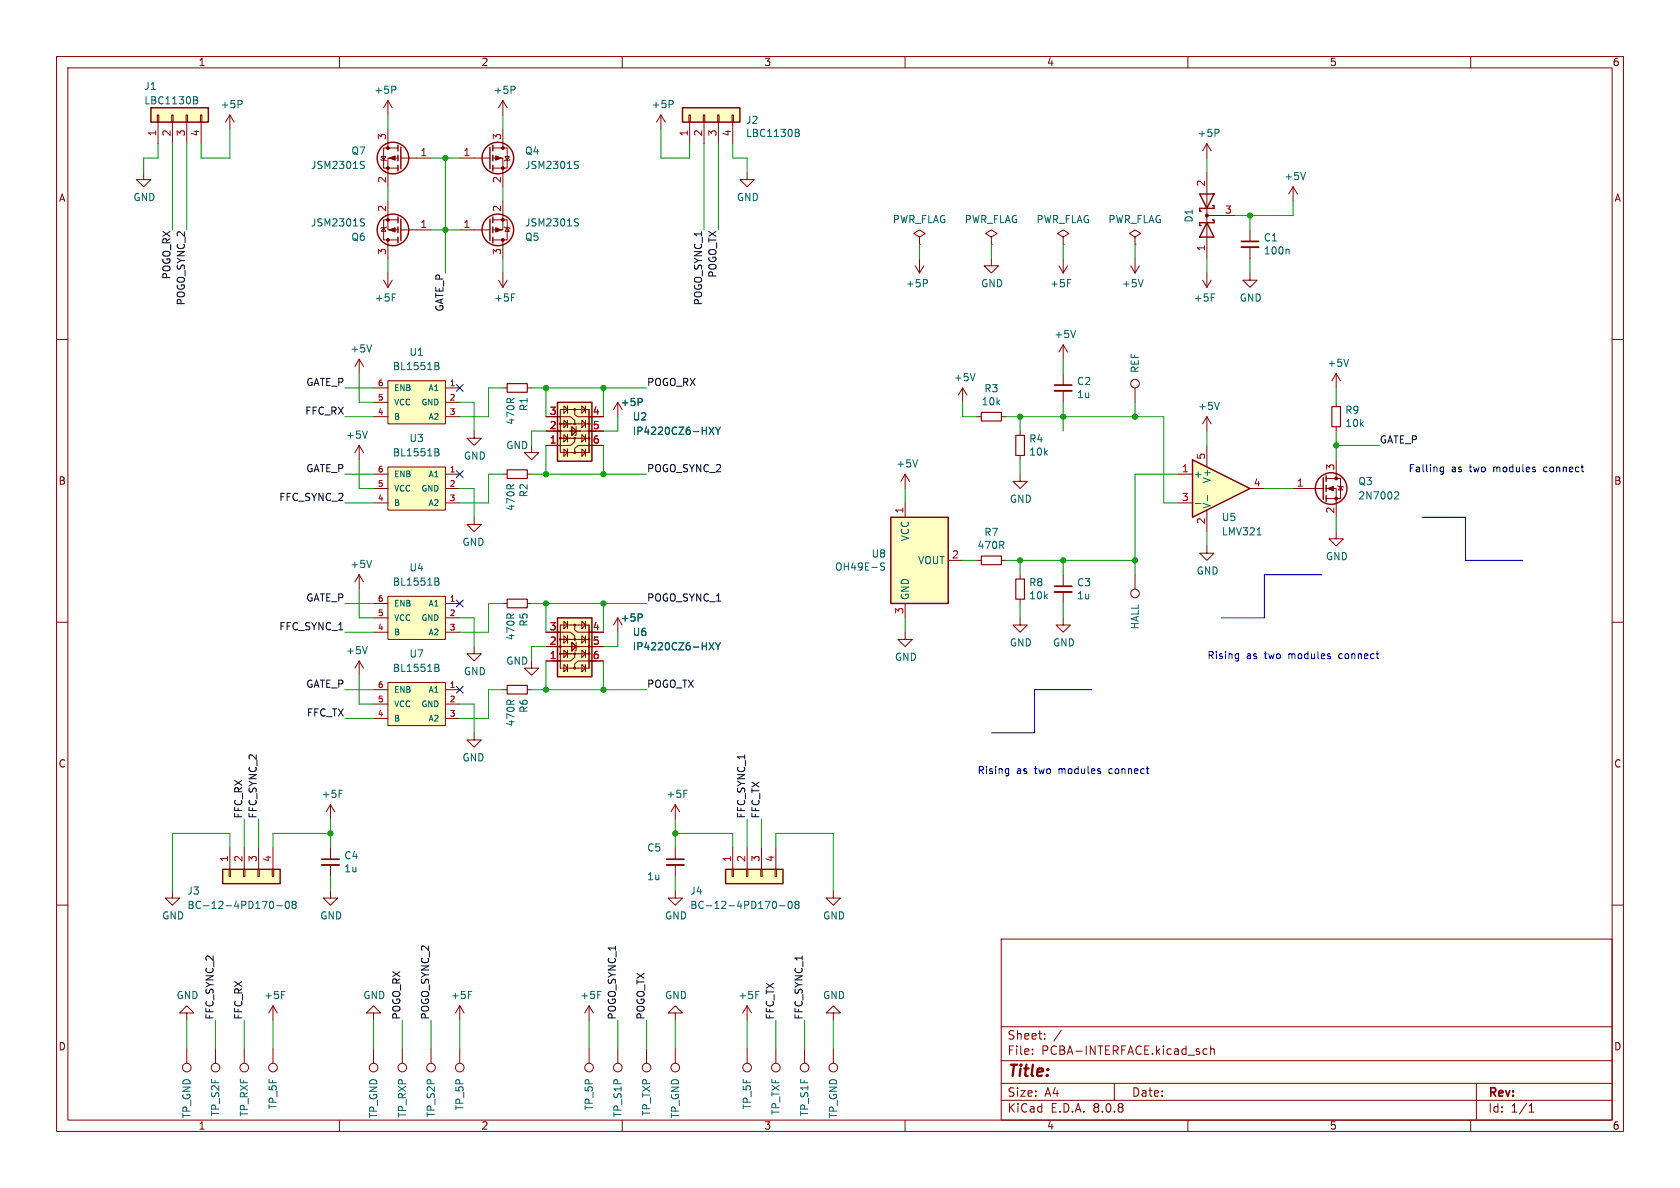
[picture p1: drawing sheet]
<svg xmlns="http://www.w3.org/2000/svg" width="297mm" height="210mm" viewBox="0 0 297 210" stroke-linecap="round" stroke-linejoin="round" font-family="sans-serif">
<g fill="none" stroke="#840000" stroke-width=".18">
<path d="M10 10h277v190h-277zM12 12h273v186h-273zM60 10v2M110 10v2M160 10v2M210 10v2M260 10v2M132.1 30.5v1.3h1.2l-1.2 1.2-1.3-1.2h1.3M213.4 25.4l-.8 1.3M213.4 25.4v2.5M213.4 25.4l.7 1.3M228.6 33l-.8 1.3"/>
<path d="M228.6 33v2.6M228.6 33l.8 1.3M161.8 47l.8 1.3M162.6 41.9l1-.6-1-.7-1.1 .7 1.1 .6v1.3M162.6 43.2h.1M162.6 45.7v2.6M163.3 47l-.7 1.3M175.3 45.7v1.3h1.2l-1.2 1.3-1.3-1.3h1.3M175.3 41.9l1-.6-1-.7-1.1 .7 1.1 .6v1.3M175.3 43.2h.1M188 41.9l1-.6-1-.7-1.1 .7 1.1 .6v1.3M188 43.2h.1"/>
<path d="M200.7 41.9l1-.6-1-.7-1.1 .7 1.1 .6v1.3M200.7 43.2h.1M212.6 49.5l.8 1.3M213.4 48.3v2.5M214.1 49.5l-.7 1.3M221 48.3v1.2h1.2l-1.2 1.3-1.3-1.3h1.3M221 40.6v2.1M221 43.7v2M10 60h2M170.2 68.6l-.8 1.3M170.2 68.6v2.5M170.2 68.6l.7 1.3"/>
<path d="M172.7 73.7h.8M177 73.7h.8M285 60h2M10 110h2M285 110h2M58.4 157.5v1.3h1.3l-1.3 1.2-1.3-1.2h1.3M10 160h2M33 179.1h-1.3l1.3-1.3 1.3 1.3h-1.3v1.2M177 166h108v32h-108zM285 160h2M60 198v2M66 185.4v2.6"/>
<path d="M71.1 185.4v2.6M76.2 185.4v2.6M81.3 185.4v2.6M110 198v2M160 198v2M177 194.5h108M177 191.5h108M177 187.5h108M177 181.5h108M182.5 186.3v.1M182.5 185.5v.1M184.7 183.6v.1"/>
<path d="M184.7 182.8v.1M187.6 182.1l-1.3 2M197 191.5v3M210 198v2M212.7 186.3l.3 .1 .4-.1M213.4 185.5l-.4-.1-.3 .1M214 185.5l.2-.1 .4 .1 .1 .9M214 184.9v1.5M260 198v2M261 191.5v6.5M270.3 196.6h.9M270.3 195.5l.4-.4v1.5"/>
<circle cx="66" cy="188.7" r=".76"/>
<circle cx="71.1" cy="188.7" r=".76"/>
<circle cx="76.2" cy="188.7" r=".76"/>
<circle cx="81.3" cy="188.7" r=".76"/>
</g>
<path d="M215.3 22.9l.2 .2v.3l-.2 .1M230.8 30.5l-.4 1.2M163.7 49.4l.3 .3-.1 .3-.2 .1M214.1 52h.6M227.7 44.1l.2 .1v.7M172.4 66l-.4 1.3" fill="none" stroke="#006464" stroke-width=".18"/>
<path d="M173.5 72.9h3.5v1.5h-3.5z" fill="none" stroke="#840000" stroke-width=".2"/>
<path d="M219.5 43.7h3" fill="none" stroke="#840000" stroke-width=".33"/>
<path d="M219.5 42.7h3" fill="none" stroke="#840000" stroke-width=".3"/>
<path d="M98.6 71.1h6v10.4h-6z" fill="#ffffc2"/>
<path d="M98.6 71.1h6v10.4h-6z" fill="none" stroke="#840000" stroke-width=".25"/>
<g fill="none" stroke="#840000" stroke-width=".18">
<path d="M96.5 76.2h10.2M96.5 78.7h2.6M96.5 73.7h2.6M97.8 73.7h3l.8 .6v.8M99.1 72.4h5v7.6h-5zM99.1 77.5h5M99.1 74.9h5M99.7 79.4l.6 .6-.6 .6zM99.7 76.8l.6 .7-.6 .6zM99.7 74.3l.6 .6-.6 .7zM99.7 71.8l.6 .6-.6 .6zM100.3 71.8v1.2"/>
<path d="M100.3 74.3v1.3M100.3 76.8v1.3M100.3 79.4v1.2M101.1 75.4l.8 .8-.8 .8zM101.6 77.5v.6l-.8 .6h-3M101.6 72.4v.9l.5 .4h3.3M101.9 75.4v1.6h-.3M102.9 79.4l.6 .6-.6 .6zM102.9 76.8l.6 .7-.6 .6zM102.9 74.3l.6 .6-.6 .7zM102.9 71.8l.6 .6-.6 .6zM103.5 71.8v1.2"/>
<path d="M103.5 74.3v1.3M103.5 76.8v1.3M103.5 79.4v1.2M104.1 78.7h2.6M104.1 73.7h2.6M105.4 78.7h-3.2l-.6 .5v.9M108.5 72.4l.7-1.3v2.6"/>
<circle cx="99.1" cy="77.5" r=".13"/>
<circle cx="99.1" cy="76.2" r=".13"/>
<circle cx="99.1" cy="74.9" r=".13"/>
<circle cx="101.6" cy="77.5" r=".13"/>
<circle cx="101.6" cy="72.4" r=".13"/>
<circle cx="101.6" cy="74.9" r=".13"/>
<circle cx="104.1" cy="77.5" r=".13"/>
<circle cx="104.1" cy="74.9" r=".13"/>
<circle cx="104.1" cy="76.2" r=".13"/>
<circle cx="101.6" cy="80" r=".13"/>
</g>
<path d="M113.3 70.4l.2 .3v.3l-.2 .1M125.4 75.5l.8 1.3M126.2 75.5l-.8 1.3M126.5 75.5l.4 .7M126.9 76.2v.6M127.4 75.5l-.5 .7" fill="none" stroke="#006464" stroke-width=".18"/>
<path d="M39.4 153.7h10.1v2.5h-10.1z" fill="#ffffc2"/>
<path d="M108.5 110.5l.7-1.3v2.6M40.5 153.7h.3v1.2h-.3zM40.6 149.9v3.8M43.1 153.7h.2v1.2h-.2zM43.2 149.9v3.8M45.6 153.7h.2v1.2h-.2zM45.7 149.9v3.8M48.1 153.7h.3v1.2h-.3zM48.3 149.9v3.8" fill="none" stroke="#840000" stroke-width=".18"/>
<path d="M39.4 153.7h10.1v2.5h-10.1z" fill="none" stroke="#840000" stroke-width=".25"/>
<path d="M113.3 108.5l.2 .3v.3l-.2 .1M48.1 159.3a.79 .79 0 0 1 0 1.3M50.5 159.5l.2-.2a.68 .68 0 0 1 .5 .7 .68 .68 0 0 1-.5 .6l-.2-.1-.1-.4zM51.9 159.9l-.3-.3 .3-.3h.2l.3 .3-.3 .3M51.9 159.9l-.3 .2 .1 .4 .2 .1 .3-.1 .2-.1v-.3l-.3-.2M51.9 159.9h.2M48.9 160.1h1" fill="none" stroke="#006464" stroke-width=".18"/>
<path d="M98.6 109.2h6v10.4h-6z" fill="#ffffc2"/>
<g fill="none" stroke="#840000" stroke-width=".25">
<path d="M86.6 38.7v3.8M87.1 38.4v1M212.1 34.3h2.5l-1.2 2.5zM213.4 39.4l1.2 2.5h-2.5zM214.4 38.9h.2v.5h-2.5v.5h.2M214.4 36.3h.2v.5h-2.5v.5h.2M87.1 40.1v1M87.1 41.9v1M98.6 109.2h6v10.4h-6z"/>
<circle cx="88" cy="40.6" r="2.79"/>
</g>
<g fill="none" stroke="#840000" stroke-width=".18">
<path d="M40.6 20.3l-.7 1.3M40.6 20.3v2.6M40.6 20.3l.8 1.3M87.1 38.9h2.6v3.5h-2.6M88.9 35.6v5h-1.8M213.4 30.5v15.2M213.4 38.1h5M81.3 40.6h5.3M88.9 42.4v3.3M89.2 40.1l.1 .2h.7l.2 .1M89.7 40.3l.3 .6h-.7zM187.2 47l.8 1.3"/>
<path d="M188 45.7v2.6M188.7 47l-.7 1.3M188 61v2.5M188 66v2.1M188 69.1v2M188 61l-.8 1.2M188 61l.7 1.2M200.7 68.6v2.5M213.4 73.7l-.8 1.2M213.4 73.7v2.5M213.4 73.7l.7 1.2M236.2 66l-.7 1.3"/>
<path d="M236.2 66v2.6M236.2 66l.8 1.3M96.5 114.3h10.2M96.5 116.8h2.6M96.5 111.8h2.6M97.8 111.8h3l.8 .6v.8M99.1 110.5h5v7.6h-5zM99.1 115.6h5M99.1 113h5M99.7 117.5l.6 .6-.6 .6zM99.7 114.9l.6 .7-.6 .6zM99.7 112.4l.6 .6-.6 .7z"/>
<path d="M99.7 109.9l.6 .6-.6 .6zM100.3 109.9v1.2M100.3 112.4v1.3M100.3 114.9v1.3M100.3 117.5v1.2M101.1 113.5l.8 .8-.8 .8zM101.6 115.6v.6l-.8 .6h-3M101.6 110.5v.9l.5 .4h3.3M101.9 113.5v1.6h-.3M102.9 117.5l.6 .6-.6 .6zM102.9 114.9l.6 .7-.6 .6zM102.9 112.4l.6 .6-.6 .7z"/>
<path d="M102.9 109.9l.6 .6-.6 .6zM103.5 109.9v1.2M103.5 112.4v1.3M103.5 114.9v1.3M103.5 117.5v1.2M104.1 116.8h2.6M104.1 111.8h2.6M105.4 116.8h-3.2l-.6 .5v.9M30.5 157.5v1.3h1.2l-1.2 1.2-1.3-1.2h1.3M58.4 149.9v2M58.4 152.9v2M81.3 177.8l-.8 1.3"/>
<path d="M81.3 177.8v2.5M81.3 177.8l.7 1.3"/>
<circle cx="200.7" cy="67.8" r=".76"/>
<circle cx="99.1" cy="114.3" r=".13"/>
<circle cx="99.1" cy="115.6" r=".13"/>
<circle cx="99.1" cy="113" r=".13"/>
<circle cx="101.6" cy="115.6" r=".13"/>
<circle cx="101.6" cy="118.1" r=".13"/>
<circle cx="101.6" cy="110.5" r=".13"/>
<circle cx="101.6" cy="113" r=".13"/>
<circle cx="104.1" cy="115.6" r=".13"/>
<circle cx="104.1" cy="114.3" r=".13"/>
<circle cx="104.1" cy="113" r=".13"/>
</g>
<g fill="none" stroke="#006464" stroke-width=".18">
<path d="M42.6 17.8l.2 .2-.1 .3-.1 .1M101.8 39.3l.3 .1 .2 .3-.3 .2h-.3M101.8 38.7h.5M188.7 49.4h.6M190.2 58.4l-.5 1.3M215.6 71.1l-.5 1.3M238.4 63.5l-.4 1.3M125.4 113.6l.8 1.3M126.2 113.6l-.8 1.3M126.5 113.6l.4 .7M126.9 114.3v.6M127.4 113.6l-.5 .7"/>
<path d="M82.8 175.3h.6"/>
</g>
<path d="M186.4 69.1h3.1M56.9 152.9h3" fill="none" stroke="#840000" stroke-width=".33"/>
<path d="M186.4 68.1h3.1M56.9 151.9h3" fill="none" stroke="#840000" stroke-width=".3"/>
<g fill="#840000" stroke="#840000" stroke-width=".18">
<path d="M87.6 40.3l1 .3-1 .4z"/>
<circle cx="213.4" cy="38.1" r=".25"/>
<circle cx="88.9" cy="38.9" r=".25"/>
<circle cx="88.9" cy="42.4" r=".25"/>
</g>
<path d="M26.7 19.1h10.1v2.5h-10.1z" fill="#ffffc2"/>
<path d="M27.8 20.3h.3v1.3h-.3zM27.9 21.6v3.8M30.4 20.3h.2v1.3h-.2zM30.5 21.6v3.8M32.9 20.3h.2v1.3h-.2zM33 21.6v3.8M35.4 20.3h.3v1.3h-.3zM35.6 21.6v3.8M58.4 142.2l-.7 1.3M58.4 142.2v2.6M58.4 142.2l.8 1.3" fill="none" stroke="#840000" stroke-width=".18"/>
<path d="M26.7 19.1h10.1v2.5h-10.1z" fill="none" stroke="#840000" stroke-width=".25"/>
<path d="M34.2 17.1l.6 .1 .1 .3-.3 .2M34.2 17.7h.4M34.6 17.7l.3 .2v.3l-.7 .2M59.9 139.7h.7" fill="none" stroke="#006464" stroke-width=".18"/>
<path d="M68.6 105.4h10.1v7.6h-10.1z" fill="#ffffc2"/>
<g fill="none" stroke="#840000" stroke-width=".18">
<path d="M68.6 17.8v2.5M68.6 17.8l.7 1.3M68.6 17.8l-.8 1.3M88.9 17.8v2.5M88.9 17.8l-.8 1.3M88.9 17.8l.8 1.3M25.4 30.5v1.3h1.3l-1.3 1.2-1.3-1.2h1.3M67.3 28.2l.1 .1h.8l.1 .1M67.4 27.7h.8l-.4 .6zM68.6 35.6v5h1.8M68.6 22.9v3.3M70.4 38.9h-2.6v3.5h2.6"/>
<path d="M70.4 27.9h-1.8v5.1M70.4 26.2h-2.6v3.5h2.6M70.9 27.9h5.3M81.3 27.9h5.3M87.1 27.9h1.8v5.1M87.1 26.2h2.6v3.5h-2.6M88.9 22.9v3.3M89.3 27.7h.7l-.3 .6zM90.2 28.2l-.2 .1h-.7l-.1 .1M116.8 20.3l-.7 1.3M116.8 20.3v2.6M116.8 20.3l.8 1.3"/>
<path d="M67.8 40.3l.4 .6h-.8zM68.3 40.1l-.1 .2h-.8l-.1 .1M68.6 42.4v3.3M70.9 40.6h5.3M199.9 47l.8 1.3M200.7 45.7v2.6M201.4 47l-.7 1.3M88.9 68.6h.8M93.2 68.6h.8M94 78.7v1.3h1.2l-1.2 1.3-1.3-1.3h1.3M83.8 91.4v1.3h-1.3l1.3 1.3 1.3-1.3h-1.3M88.9 83.8h.8"/>
<path d="M93.2 83.8h.8M63.5 101.6l-.8 1.3M63.5 101.6v2.5M63.5 116.8v2.6M63.5 101.6l.8 1.3M63.5 116.8l.8 1.3M63.5 116.8l-.8 1.3M66 106.7h2.6M66 109.2h2.6M66 111.8h2.6M68.6 105.4h10.1v7.6h-10.1zM78.7 106.7h2.6"/>
<path d="M78.7 109.2h2.6M78.7 111.8h2.6M83.8 114.3v1.3h1.3l-1.3 1.2-1.3-1.2h1.3M88.9 106.7h.8M93.2 106.7h.8M94 116.8v1.3h1.2l-1.2 1.3-1.3-1.3h1.3M83.8 129.5v1.3h-1.3l1.3 1.3 1.3-1.3h-1.3M88.9 121.9h.8M93.2 121.9h.8M119.4 142.2l-.8 1.3M119.4 142.2v2.6M119.4 142.2l.7 1.3"/>
</g>
<g fill="none" stroke="#006464" stroke-width=".18">
<path d="M69.7 15.2l.3 .3-.1 .3-.2 .1M90.8 15.2l.3 .3-.1 .3-.2 .1M118.8 17.8l.2 .2-.1 .3-.1 .1M63.9 39.3l.4 .1 .1 .3-.2 .2h-.3M63.9 29.1l.4 .1 .1 .3-.2 .3h-.3M63.9 38.7h.5M63.9 28.5l.5 .1M101.8 29.1l.3 .1 .2 .3-.3 .3h-.3M101.8 28.5l.5 .1M202.1 49.4l-.4 1.3M65.7 99.1l-.4 1.2M64.9 114.3l-.4 1.3"/>
<path d="M76.9 102.2l.6 .1 .1 .2-.3 .3M76.9 102.8h.4M77.3 102.8l.3 .2v.3l-.7 .1M120.9 139.7h.6"/>
</g>
<g fill="none" stroke="#840000" stroke-width=".25">
<path d="M70.4 25.7v1M70.4 27.4v1M70.4 29.2v1M70.4 38.4v1M70.9 26v3.8M70.9 38.7v3.8M86.6 26v3.8M87.1 25.7v1M87.1 27.4v1M87.1 29.2v1M70.4 40.1v1M70.4 41.9v1"/>
<circle cx="69.5" cy="27.9" r="2.79"/>
<circle cx="88" cy="27.9" r="2.79"/>
<circle cx="69.5" cy="40.6" r="2.79"/>
</g>
<g fill="#840000" stroke="#840000" stroke-width=".18">
<path d="M68.8 40.6l1-.3v.7z"/>
<path d="M68.8 27.9l1-.3v.7z"/>
<path d="M87.6 27.6l1 .3-1 .4z"/>
<circle cx="68.6" cy="38.9" r=".25"/>
<circle cx="68.6" cy="42.4" r=".25"/>
<circle cx="68.6" cy="29.7" r=".25"/>
<circle cx="68.6" cy="26.2" r=".25"/>
<circle cx="88.9" cy="29.7" r=".25"/>
<circle cx="88.9" cy="26.2" r=".25"/>
</g>
<path d="M89.7 67.8h3.5v1.5h-3.5zM89.7 83.1h3.5v1.5h-3.5zM89.7 105.9h3.5v1.5h-3.5zM89.7 121.2h3.5v1.5h-3.5z" fill="none" stroke="#840000" stroke-width=".2"/>
<path d="M68.6 82.6h10.1v7.6h-10.1z" fill="#ffffc2"/>
<path d="M63.5 78.7l.8 1.3M63.5 78.7v2.6M63.5 78.7l-.8 1.3M66 83.8h2.6M66 86.4h2.6M66 88.9h2.6M68.6 82.6h10.1v7.6h-10.1zM78.7 83.8h2.6M78.7 86.4h2.6M78.7 88.9h2.6M119.4 157.5v1.3h1.2l-1.2 1.2-1.3-1.2h1.3" fill="none" stroke="#840000" stroke-width=".18"/>
<path d="M64.9 76.2l-.4 1.3M76.9 79.3l.6 .1 .1 .3-.3 .2M76.9 79.9h.4M77.3 79.9l.3 .3v.3l-.7 .1" fill="none" stroke="#006464" stroke-width=".18"/>
<path d="M120.6 19.1h10.2v2.5h-10.2z" fill="#ffffc2"/>
<path d="M121.8 20.3h.2v1.3h-.2zM121.9 21.6v3.8M124.3 20.3h.3v1.3h-.3zM124.5 21.6v3.8M126.9 20.3h.2v1.3h-.2zM127 21.6v3.8M129.4 20.3h.3v1.3h-.3zM129.5 21.6v3.8M63.5 63.5l-.8 1.3M63.5 63.5v2.5M63.5 63.5l.8 1.3M83.8 76.2v1.3h1.3l-1.3 1.2-1.3-1.2h1.3" fill="none" stroke="#840000" stroke-width=".18"/>
<path d="M120.6 19.1h10.2v2.5h-10.2z" fill="none" stroke="#840000" stroke-width=".25"/>
<path d="M140.6 22.9l.6 .1 .1 .2-.3 .3M140.6 23.5h.4M141 23.5l.3 .2v.3l-.7 .1M65.7 61l-.4 1.2" fill="none" stroke="#006464" stroke-width=".18"/>
<path d="M68.6 67.3h10.1v7.6h-10.1z" fill="#ffffc2"/>
<g fill="none" stroke="#840000" stroke-width=".18">
<path d="M67.8 49.5l.8 1.3M68.6 48.3v2.5M69.3 49.5l-.7 1.3M88.1 49.5l.8 1.3M88.9 48.3v2.5M89.7 49.5l-.8 1.3M66 68.6h2.6M66 71.1h2.6M66 73.7h2.6M68.6 67.3h10.1v7.6h-10.1zM78.7 68.6h2.6M78.7 71.1h2.6"/>
<path d="M78.7 73.7h2.6"/>
</g>
<path d="M69.3 52h.7M90.4 52h.6M76.9 64.1l.6 .1 .1 .2-.3 .3M76.9 64.7h.4M77.3 64.7l.3 .2v.3l-.7 .1" fill="none" stroke="#006464" stroke-width=".18"/>
<path d="M68.6 120.7h10.1v7.6h-10.1z" fill="#ffffc2"/>
<g fill="none" stroke="#840000" stroke-width=".18">
<path d="M236.2 71.1v.8M236.2 75.4v.8M228.6 86.4h5.3M234.4 86.4h1.8v5M234.4 84.6h2.6v3.5h-2.6M236.2 81.3v3.3M236.5 85.9l.1 .1h.8l.1 .1M237 86l.4 .6h-.8zM66 121.9h2.6M66 124.5h2.6M66 127h2.6M68.6 120.7h10.1v7.6h-10.1z"/>
<path d="M78.7 121.9h2.6M78.7 124.5h2.6M78.7 127h2.6M104.1 185.4v2.6"/>
<circle cx="104.1" cy="188.7" r=".76"/>
</g>
<path d="M246.7 86.9l.5 .1 .1 .3-.8 .9h.8M76.9 117.4l.6 .1 .1 .3-.3 .2M76.9 118h.4M77.3 118l.3 .3v.3l-.7 .1" fill="none" stroke="#006464" stroke-width=".18"/>
<path d="M235.5 71.9h1.5v3.5h-1.5z" fill="none" stroke="#840000" stroke-width=".2"/>
<g fill="none" stroke="#840000" stroke-width=".25">
<path d="M233.9 84.5v3.8M234.4 84.1v1M234.4 85.9v1M234.4 87.6v1"/>
<circle cx="235.3" cy="86.4" r="2.79"/>
</g>
<g fill="#840000" stroke="#840000" stroke-width=".18">
<path d="M234.7 86.4l1-.4v.7z"/>
<circle cx="236.2" cy="88.1" r=".25"/>
<circle cx="236.2" cy="84.6" r=".25"/>
</g>
<path d="M128.3 153.7h10.1v2.5h-10.1z" fill="#ffffc2"/>
<g fill="none" stroke="#840000" stroke-width=".18">
<path d="M160 83.8l-.7 1.3M160 83.8v2.6M160 83.8l.8 1.3M236.2 94v1.3h1.3l-1.3 1.2-1.3-1.2h1.3M160 111.8v1.2h1.3l-1.3 1.3-1.3-1.3h1.3M180.3 101.6v.8M180.3 105.9v.8M188 109.2v1.3h1.2l-1.2 1.3-1.3-1.3h1.3M188 101.6v2M188 104.6v2.1M200.7 101.6v2.5M129.4 153.7h.3v1.2h-.3z"/>
<path d="M129.5 149.9v3.8M132 153.7h.2v1.2h-.2zM132.1 149.9v3.8M134.5 153.7h.2v1.2h-.2zM134.6 149.9v3.8M137 153.7h.3v1.2h-.3zM137.2 149.9v3.8M109.2 185.4v2.6M114.3 185.4v2.6M132.1 185.4v2.6"/>
<circle cx="200.7" cy="104.9" r=".76"/>
<circle cx="109.2" cy="188.7" r=".76"/>
<circle cx="114.3" cy="188.7" r=".76"/>
<circle cx="132.1" cy="188.7" r=".76"/>
</g>
<path d="M128.3 153.7h10.1v2.5h-10.1z" fill="none" stroke="#840000" stroke-width=".25"/>
<path d="M162.2 81.3l-.4 1.2M137 159.3a.79 .79 0 0 1 0 1.3M139.5 159.4l.1-.1a.68 .68 0 0 1 .5 .7 .68 .68 0 0 1-.5 .6 .84 .84 0 0 1-.1-1.2zM140.8 159.9l-.3-.3 .3-.3h.2l.3 .3-.3 .3M140.8 159.9l-.3 .2 .1 .4 .2 .1 .3-.1 .2-.1v-.3l-.3-.2M140.8 159.9h.2M137.8 160.1h1" fill="none" stroke="#006464" stroke-width=".18"/>
<path d="M179.6 102.4h1.5v3.5h-1.5z" fill="none" stroke="#840000" stroke-width=".2"/>
<path d="M186.4 104.6h3.1" fill="none" stroke="#840000" stroke-width=".33"/>
<path d="M186.4 103.6h3.1" fill="none" stroke="#840000" stroke-width=".3"/>
<path d="M210.8 81.3l10.2 5.1-10.2 5z" fill="#ffffc2"/>
<path d="M210.8 81.3l10.2 5.1-10.2 5z" fill="none" stroke="#840000" stroke-width=".25"/>
<g fill="none" stroke="#840000" stroke-width=".18">
<path d="M213.4 78.7v3.9M180.3 83.8v1.3h1.3l-1.3 1.3-1.2-1.3h1.2M208.3 83.8h2.5M208.3 88.9h2.5M213.4 96.5v1.3h1.2l-1.2 1.3-1.3-1.3h1.3M213.4 90.2v3.8M221 86.4h2.5M180.3 109.2v1.3h1.3l-1.3 1.3-1.2-1.3h1.2M119.4 149.9v2M119.4 152.9v2M147.3 157.5v1.3h1.3l-1.3 1.2-1.3-1.2h1.3M147.3 179.1h-1.3l1.3-1.3 1.3 1.3h-1.3v1.2"/>
<path d="M119.4 185.4v2.6M142.2 185.4v2.6"/>
<circle cx="119.4" cy="188.7" r=".76"/>
<circle cx="142.2" cy="188.7" r=".76"/>
</g>
<path d="M211.3 89h1M213.5 87.6v1M222.2 94.6h.8" fill="none" stroke="#006464" stroke-width=".18"/>
<path d="M117.9 152.9h3" fill="none" stroke="#840000" stroke-width=".33"/>
<path d="M117.9 151.9h3" fill="none" stroke="#840000" stroke-width=".3"/>
<path d="M157.5 91.4h10.1v15.3h-10.1z" fill="#ffffc2"/>
<path d="M157.5 91.4h10.1v15.3h-10.1z" fill="none" stroke="#840000" stroke-width=".25"/>
<g fill="none" stroke="#840000" stroke-width=".18">
<path d="M96.5 78.7h2.6M96.5 76.2h2.6M96.5 73.7h2.6M104.1 78.7h2.6M104.1 76.2h2.6M104.1 73.7h2.6M180.3 76.2v.8M160 88.9v2.5M167.6 99.1h2.6M172.7 99.1h.8M177 99.1h.8M180.3 80.5v.8"/>
<path d="M96.5 116.8h2.6M96.5 114.3h2.6M96.5 111.8h2.6M104.1 116.8h2.6M104.1 114.3h2.6M104.1 111.8h2.6M160 106.7v2.5M48.3 177.8l-.8 1.3M48.3 177.8v2.5M48.3 177.8l.7 1.3M66 179.1h-1.2l1.2-1.3 1.3 1.3h-1.3v1.2M104.1 177.8l-.7 1.3"/>
<path d="M104.1 177.8v2.5M104.1 177.8l.8 1.3M119.4 179.1h-1.3l1.3-1.3 1.2 1.3h-1.2v1.2M132.1 177.8l-.8 1.3M132.1 177.8v2.5M132.1 177.8l.7 1.3M33 185.4v2.6M38.1 185.4v2.6M43.2 185.4v2.6M48.3 185.4v2.6M137.2 185.4v2.6M147.3 185.4v2.6"/>
<circle cx="33" cy="188.7" r=".76"/>
<circle cx="38.1" cy="188.7" r=".76"/>
<circle cx="43.2" cy="188.7" r=".76"/>
<circle cx="48.3" cy="188.7" r=".76"/>
<circle cx="137.2" cy="188.7" r=".76"/>
<circle cx="147.3" cy="188.7" r=".76"/>
</g>
<g fill="none" stroke="#006464" stroke-width=".18">
<path d="M113.3 70.4l.2 .3v.3l-.2 .1M125.4 75.5l.8 1.3M126.2 75.5l-.8 1.3M126.5 75.5l.4 .7M126.9 76.2v.6M127.4 75.5l-.5 .7M156.4 99.6l-.5-.1-.2 .1v.4l.6 .2 .1 .3-.3 .3-.4-.1M113.3 108.5l.2 .3v.3l-.2 .1M125.4 113.6l.8 1.3M126.2 113.6l-.8 1.3M126.5 113.6l.4 .7M126.9 114.3v.6"/>
<path d="M127.4 113.6l-.5 .7M49.8 175.3h.6M105.7 175.3h.6M133.6 175.3h.6"/>
</g>
<path d="M179.6 77h1.5v3.5h-1.5zM173.5 98.3h3.5v1.5h-3.5z" fill="none" stroke="#840000" stroke-width=".2"/>
<path d="M251.5 91.4h7.6v7.7h10.1M254.6 83.3l.2 .1 .4-.1M255.2 82.6v1l-.3 .2h-.3M255.2 82.6h-.4l-.2 .1M218.6 115.6h.4M219 115.6v1l-.3 .2M219 116.4h-.4M233.7 101.6h-10.2v7.6h-7.6M178 135.9l.3 .1M178.3 135.9v1l-.2 .3M178.3 136.7h-.3M193 121.9h-10.1v7.6h-7.6" fill="none" stroke="#0000c2" stroke-width=".18"/>
<g fill="none" stroke="#009600" stroke-width=".18">
<path d="M27.9 25.4v2.5h-2.5v2.6M30.5 25.4v15.2M33 25.4v15.2M40.6 22.9v5h-5v-2.5M68.6 20.3v2.6M68.6 33v2.6M76.2 27.9h5.1M78.7 27.9v20.4M88.9 20.3v2.6M88.9 33v2.6M116.8 22.9v5h5.1v-2.5M124.5 25.4v15.2"/>
<path d="M127 25.4v15.2M129.5 25.4v2.5h2.6v2.6M213.4 27.9v2.6M221 38.1v2.5M228.6 35.6v2.5h-10.2M68.6 45.7v2.6M76.2 40.6h5.1M88.9 45.7v2.6M162.6 43.2v2.5M175.3 43.2v2.5M188 43.2v2.5M200.7 43.2v2.5"/>
<path d="M213.4 45.7v2.6M221 45.7v2.6M61 68.6h5M61 73.7h5M63.5 66v5.1h2.5M81.3 71.1h2.5v5.1M88.9 68.6h-2.5v5.1h-5.1M94 68.6h20.3M96.5 68.6v5.1M96.5 78.7v5.1M96.5 76.2h-2.5v2.5M106.7 68.6v5.1"/>
<path d="M106.7 78.7v5.1M109.2 73.7v2.5h-2.5M170.2 71.1v2.6h2.5M177.8 73.7h27.9v15.2h2.6M180.3 73.7v2.5M188 63.5v2.5M188 71.1v5.1M200.7 71.1v2.6M213.4 76.2v2.5M236.2 68.6v2.5M236.2 76.2v5.1M236.2 78.7h7.6"/>
<path d="M61 83.8h5M61 88.9h5M63.5 81.3v5.1h2.5M81.3 86.4h2.5v5M88.9 83.8h-2.5v5.1h-5.1M94 83.8h20.3M160 86.4v2.5M170.2 99.1h2.5M177.8 99.1h22.9M180.3 81.3v2.5M180.3 99.1v2.5M188 99.1v2.5"/>
<path d="M208.3 83.8h-7.6v17.8M213.4 94v2.5M223.5 86.4h5.1M236.2 91.4v2.6M61 106.7h5M61 111.8h5M63.5 119.4v5.1h2.5M63.5 104.1v5.1h2.5M81.3 109.2h2.5v5.1M88.9 106.7h-2.5v5.1h-5.1M94 106.7h20.3M96.5 114.3h-2.5v2.5"/>
<path d="M96.5 106.7v5.1M96.5 116.8v5.1M106.7 106.7v5.1M106.7 116.8v5.1M109.2 111.8v2.5h-2.5M160 109.2v2.6M180.3 106.7v2.5M188 106.7v2.5M61 127h5M61 121.9h5M81.3 124.5h2.5v5M88.9 121.9h-2.5v5.1h-5.1"/>
<path d="M94 121.9h20.3M40.6 149.9v-2.6h-10.1v10.2M43.2 144.8v5.1M45.7 144.8v5.1M58.4 147.3h-10.1v2.6M58.4 144.8v5.1M58.4 154.9v2.6M119.4 144.8v5.1M119.4 154.9v2.6M119.4 147.3h10.1v2.6M132.1 144.8v5.1M134.6 144.8v5.1"/>
<path d="M137.2 149.9v-2.6h10.1v10.2M33 180.3v5.1M38.1 180.3v5.1M43.2 180.3v5.1M48.3 180.3v5.1M66 180.3v5.1M71.1 180.3v5.1M76.2 180.3v5.1M81.3 180.3v5.1M104.1 180.3v5.1M109.2 180.3v5.1M114.3 180.3v5.1"/>
<path d="M119.4 180.3v5.1M132.1 180.3v5.1M137.2 180.3v5.1M142.2 180.3v5.1M147.3 180.3v5.1"/>
</g>
<path d="M80.7 68l1.2 1.2M81.9 68l-1.2 1.2M80.7 83.2l1.2 1.2M81.9 83.2l-1.2 1.2M80.7 106.1l1.2 1.2M81.9 106.1l-1.2 1.2M80.7 121.3l1.2 1.2M81.9 121.3l-1.2 1.2" fill="none" stroke="#000084" stroke-width=".18"/>
<g fill="#009600" stroke="#009600" stroke-width=".18">
<circle cx="180.3" cy="99.1" r=".46"/>
<circle cx="180.3" cy="73.7" r=".46"/>
<circle cx="188" cy="99.1" r=".46"/>
<circle cx="188" cy="73.7" r=".46"/>
<circle cx="200.7" cy="73.7" r=".46"/>
<circle cx="200.7" cy="99.1" r=".46"/>
<circle cx="96.5" cy="121.9" r=".46"/>
<circle cx="106.7" cy="121.9" r=".46"/>
<circle cx="96.5" cy="68.6" r=".46"/>
<circle cx="96.5" cy="106.7" r=".46"/>
<circle cx="106.7" cy="83.8" r=".46"/>
<circle cx="106.7" cy="68.6" r=".46"/>
<circle cx="106.7" cy="106.7" r=".46"/>
<circle cx="236.2" cy="78.7" r=".46"/>
<circle cx="221" cy="38.1" r=".46"/>
<circle cx="96.5" cy="83.8" r=".46"/>
<circle cx="58.4" cy="147.3" r=".46"/>
<circle cx="119.4" cy="147.3" r=".46"/>
<circle cx="78.7" cy="27.9" r=".46"/>
<circle cx="78.7" cy="40.6" r=".46"/>
</g>
<text font-size="2.8" fill="#840000" x="178" y="190.9">Title:</text>
<g font-size="2.1" fill="#840000">
<text x="178" y="184">Sheet:</text>
<text x="178" y="186.7">File:</text>
<text x="184.1" y="186.7">PCBA-INTERFACE.kicad_sch</text>
<text x="178" y="196.9">KiCad</text>
<text x="178" y="194.1">Size:</text>
<text x="184.7" y="194.1">A4</text>
<text x="185.7" y="196.9">E.D.A.</text>
<text x="193.3" y="196.9">8.0.8</text>
<text x="200" y="194.1">Date:</text>
<text x="263" y="194.3">Rev:</text>
<text x="263" y="196.9">Id:</text>
<text x="267.1" y="196.9">1/1</text>
</g>
<g font-size="1.8" fill="#840000">
<text x="35" y="11.9">1</text>
<text x="85" y="11.9">2</text>
<text x="135" y="11.9">3</text>
<text x="185" y="11.9">4</text>
<text x="235" y="11.9">5</text>
<text x="285" y="11.9">6</text>
<text x="10.3" y="35.9">A</text>
<text x="285.3" y="35.9">A</text>
<text x="10.3" y="85.9">B</text>
<text x="285.3" y="85.9">B</text>
<text x="10.3" y="135.9">C</text>
<text x="285.3" y="135.9">C</text>
<text x="10.3" y="185.9">D</text>
<text x="285.3" y="185.9">D</text>
<text x="35" y="199.9">1</text>
<text x="85" y="199.9">2</text>
<text x="135" y="199.9">3</text>
<text x="185" y="199.9">4</text>
<text x="235" y="199.9">5</text>
<text x="285" y="199.9">6</text>
</g>
<g font-size="1.8" fill="#006464">
<text x="25.4" y="16.1">J1</text>
<text x="66.1" y="16.8">+5P</text>
<text x="87.2" y="16.8">+5P</text>
<text x="25.4" y="18.6">LBC1130B</text>
<text x="38.9" y="19.3">+5P</text>
<text x="115.1" y="19.3">+5P</text>
<text x="131.8" y="22.1">J2</text>
<text x="62" y="27.5">Q7</text>
<text x="92.7" y="27.5">Q4</text>
<text x="131.8" y="24.4">LBC1130B</text>
<text x="211.6" y="24.4">+5P</text>
<text x="23.5" y="35.7">GND</text>
<text x="54.9" y="30.1">JSM2301S</text>
<text x="92.7" y="30.1">JSM2301S</text>
<text x="130.2" y="35.7">GND</text>
<text x="226.9" y="32">+5V</text>
<text x="54.9" y="40.2">JSM2301S</text>
<text x="92.7" y="40.2">JSM2301S</text>
<text x="157.7" y="39.6">PWR_FLAG</text>
<text x="170.4" y="39.6">PWR_FLAG</text>
<text x="183.1" y="39.6">PWR_FLAG</text>
<text x="195.8" y="39.6">PWR_FLAG</text>
<text x="211" y="39.4" transform="rotate(-90 211 39.4)">D1</text>
<text x="62" y="42.8">Q6</text>
<text x="92.7" y="42.8">Q5</text>
<text x="223.3" y="42.9">C1</text>
<text x="223.3" y="45.2">100n</text>
<text x="66.2" y="53.5">+5F</text>
<text x="87.2" y="53.5">+5F</text>
<text x="160.1" y="51">+5P</text>
<text x="173.4" y="51">GND</text>
<text x="185.5" y="51">+5F</text>
<text x="198.2" y="51">+5V</text>
<text x="210.9" y="53.5">+5F</text>
<text x="219.1" y="53.5">GND</text>
<text x="186.3" y="60">+5V</text>
<text x="61.8" y="62.5">+5V</text>
<text x="69.4" y="65.6">BL1551B</text>
<text x="72.3" y="63.1">U1</text>
<text x="234.6" y="65">+5V</text>
<text x="109.6" y="72">+5P</text>
<text x="168.5" y="67.6">+5V</text>
<text x="173.4" y="71.9">10k</text>
<text x="173.9" y="69.5">R3</text>
<text x="190.3" y="68.3">C2</text>
<text x="190.3" y="70.6">1u</text>
<text x="201.5" y="66" transform="rotate(-90 201.5 66)">REF</text>
<text x="61.1" y="77.7">+5V</text>
<text x="91.2" y="75.2" transform="rotate(-90 91.2 75.2)">470R</text>
<text x="93.5" y="72.8" transform="rotate(-90 93.5 72.8)">R1</text>
<text x="111.8" y="74.5">U2</text>
<text x="111.8" y="77.1">IP4220CZ6-HXY</text>
<text x="211.7" y="72.7">+5V</text>
<text x="237.7" y="73.4">R9</text>
<text x="237.7" y="75.7">10k</text>
<text x="69.4" y="80.9">BL1551B</text>
<text x="72.3" y="78.3">U3</text>
<text x="81.9" y="81.5">GND</text>
<text x="89.4" y="79.6">GND</text>
<text x="158.4" y="82.8">+5V</text>
<text x="181.8" y="78.4">R4</text>
<text x="181.8" y="80.7">10k</text>
<text x="93.5" y="88" transform="rotate(-90 93.5 88)">R2</text>
<text x="178.4" y="89.1">GND</text>
<text x="210.9" y="84.7">+</text>
<text x="214.2" y="85.5" transform="rotate(-90 214.2 85.5)">V+</text>
<text x="240" y="86">Q3</text>
<text x="240" y="88.5">2N7002</text>
<text x="91.2" y="90.4" transform="rotate(-90 91.2 90.4)">470R</text>
<text x="160.9" y="95.8" transform="rotate(-90 160.9 95.8)">VCC</text>
<text x="173.9" y="94.9">R7</text>
<text x="214.2" y="90" transform="rotate(-90 214.2 90)">V-</text>
<text x="215.9" y="92.3">U5</text>
<text x="215.9" y="94.8">LMV321</text>
<text x="61.8" y="100.6">+5V</text>
<text x="72.3" y="101.2">U4</text>
<text x="81.7" y="96.7">GND</text>
<text x="147.5" y="101.1">OH49E-S</text>
<text x="154" y="98.8">U8</text>
<text x="162.2" y="99.9">VOUT</text>
<text x="172.7" y="97.3">470R</text>
<text x="211.5" y="101.8">GND</text>
<text x="234.3" y="99.2">GND</text>
<text x="69.4" y="103.7">BL1551B</text>
<text x="160.9" y="106.2" transform="rotate(-90 160.9 106.2)">GND</text>
<text x="181.8" y="103.8">R8</text>
<text x="181.8" y="106.1">10k</text>
<text x="190.3" y="103.8">C3</text>
<text x="190.3" y="106.1">1u</text>
<text x="91.2" y="113.3" transform="rotate(-90 91.2 113.3)">470R</text>
<text x="93.5" y="110.9" transform="rotate(-90 93.5 110.9)">R5</text>
<text x="109.6" y="110.1">+5P</text>
<text x="111.8" y="112.6">U6</text>
<text x="201.5" y="111.4" transform="rotate(-90 201.5 111.4)">HALL</text>
<text x="61.1" y="115.8">+5V</text>
<text x="69.4" y="119">BL1551B</text>
<text x="72.3" y="116.4">U7</text>
<text x="81.9" y="119.6">GND</text>
<text x="89.4" y="117.7">GND</text>
<text x="111.8" y="115.2">IP4220CZ6-HXY</text>
<text x="158.1" y="117">GND</text>
<text x="178.4" y="114.5">GND</text>
<text x="186.1" y="114.5">GND</text>
<text x="91.2" y="128.5" transform="rotate(-90 91.2 128.5)">470R</text>
<text x="93.5" y="126.1" transform="rotate(-90 93.5 126.1)">R6</text>
<text x="81.7" y="134.8">GND</text>
<text x="56.8" y="141.2">+5F</text>
<text x="117.7" y="141.2">+5F</text>
<text x="60.8" y="152.1">C4</text>
<text x="60.8" y="154.4">1u</text>
<text x="114.3" y="150.7">C5</text>
<text x="114.3" y="155.8">1u</text>
<text x="33" y="158.3">J3</text>
<text x="33" y="160.9">BC-12-4PD170-08</text>
<text x="121.9" y="158.3">J4</text>
<text x="121.9" y="160.9">BC-12-4PD170-08</text>
<text x="28.6" y="162.7">GND</text>
<text x="56.5" y="162.7">GND</text>
<text x="117.5" y="162.7">GND</text>
<text x="145.4" y="162.7">GND</text>
<text x="31.1" y="176.8">GND</text>
<text x="46.6" y="176.8">+5F</text>
<text x="64.1" y="176.8">GND</text>
<text x="79.6" y="176.8">+5F</text>
<text x="102.5" y="176.8">+5F</text>
<text x="117.5" y="176.8">GND</text>
<text x="130.4" y="176.8">+5F</text>
<text x="145.4" y="176.8">GND</text>
<text x="33.9" y="197.8" transform="rotate(-90 33.9 197.8)">TP_GND</text>
<text x="39" y="197.4" transform="rotate(-90 39 197.4)">TP_S2F</text>
<text x="44" y="197.5" transform="rotate(-90 44 197.5)">TP_RXF</text>
<text x="49.1" y="196.2" transform="rotate(-90 49.1 196.2)">TP_5F</text>
<text x="66.9" y="197.8" transform="rotate(-90 66.9 197.8)">TP_GND</text>
<text x="72" y="197.7" transform="rotate(-90 72 197.7)">TP_RXP</text>
<text x="77.1" y="197.6" transform="rotate(-90 77.1 197.6)">TP_S2P</text>
<text x="82.1" y="196.4" transform="rotate(-90 82.1 196.4)">TP_5P</text>
<text x="105" y="196.4" transform="rotate(-90 105 196.4)">TP_5P</text>
<text x="110.1" y="197.6" transform="rotate(-90 110.1 197.6)">TP_S1P</text>
<text x="115.2" y="197.4" transform="rotate(-90 115.2 197.4)">TP_TXP</text>
<text x="120.2" y="197.8" transform="rotate(-90 120.2 197.8)">TP_GND</text>
<text x="132.9" y="196.2" transform="rotate(-90 132.9 196.2)">TP_5F</text>
<text x="138" y="197.2" transform="rotate(-90 138 197.2)">TP_TXF</text>
<text x="143.1" y="197.4" transform="rotate(-90 143.1 197.4)">TP_S1F</text>
<text x="148.2" y="197.8" transform="rotate(-90 148.2 197.8)">TP_GND</text>
</g>
<g font-size="1.8" fill="#a90000">
<text x="27.7" y="24.2" transform="rotate(-90 27.7 24.2)">1</text>
<text x="30.2" y="24.2" transform="rotate(-90 30.2 24.2)">2</text>
<text x="32.8" y="24.2" transform="rotate(-90 32.8 24.2)">3</text>
<text x="35.3" y="24.2" transform="rotate(-90 35.3 24.2)">4</text>
<text x="68.3" y="24.8" transform="rotate(-90 68.3 24.8)">3</text>
<text x="74.2" y="27.7">1</text>
<text x="81.8" y="27.7">1</text>
<text x="88.6" y="24.8" transform="rotate(-90 88.6 24.8)">3</text>
<text x="121.7" y="24.2" transform="rotate(-90 121.7 24.2)">1</text>
<text x="124.2" y="24.2" transform="rotate(-90 124.2 24.2)">2</text>
<text x="126.7" y="24.2" transform="rotate(-90 126.7 24.2)">3</text>
<text x="129.3" y="24.2" transform="rotate(-90 129.3 24.2)">4</text>
<text x="68.3" y="32.5" transform="rotate(-90 68.3 32.5)">2</text>
<text x="88.6" y="32.5" transform="rotate(-90 88.6 32.5)">2</text>
<text x="213.1" y="33.1" transform="rotate(-90 213.1 33.1)">2</text>
<text x="68.3" y="37.5" transform="rotate(-90 68.3 37.5)">2</text>
<text x="74.2" y="40.4">1</text>
<text x="81.8" y="40.4">1</text>
<text x="88.6" y="37.5" transform="rotate(-90 88.6 37.5)">2</text>
<text x="216.5" y="37.8">3</text>
<text x="68.3" y="45.2" transform="rotate(-90 68.3 45.2)">3</text>
<text x="88.6" y="45.2" transform="rotate(-90 88.6 45.2)">3</text>
<text x="213.1" y="44.5" transform="rotate(-90 213.1 44.5)">1</text>
<text x="97.1" y="75.9">2</text>
<text x="97.1" y="73.4">3</text>
<text x="104.7" y="73.4">4</text>
<text x="104.7" y="75.9">5</text>
<text x="97.1" y="78.5">1</text>
<text x="104.7" y="78.5">6</text>
<text x="208.8" y="83.6">1</text>
<text x="213.1" y="81.4" transform="rotate(-90 213.1 81.4)">5</text>
<text x="236" y="83.3" transform="rotate(-90 236 83.3)">3</text>
<text x="208.8" y="88.6">3</text>
<text x="221.5" y="86.1">4</text>
<text x="229.2" y="86.1">1</text>
<text x="159.8" y="90.9" transform="rotate(-90 159.8 90.9)">1</text>
<text x="213.1" y="92.8" transform="rotate(-90 213.1 92.8)">2</text>
<text x="236" y="90.9" transform="rotate(-90 236 90.9)">2</text>
<text x="168.2" y="98.8">2</text>
<text x="97.1" y="111.5">3</text>
<text x="104.7" y="111.5">4</text>
<text x="159.8" y="108.7" transform="rotate(-90 159.8 108.7)">3</text>
<text x="97.1" y="116.6">1</text>
<text x="97.1" y="114">2</text>
<text x="104.7" y="114">5</text>
<text x="104.7" y="116.6">6</text>
<text x="40.4" y="152.5" transform="rotate(-90 40.4 152.5)">1</text>
<text x="42.9" y="152.5" transform="rotate(-90 42.9 152.5)">2</text>
<text x="45.5" y="152.5" transform="rotate(-90 45.5 152.5)">3</text>
<text x="48" y="152.5" transform="rotate(-90 48 152.5)">4</text>
<text x="129.3" y="152.5" transform="rotate(-90 129.3 152.5)">1</text>
<text x="131.8" y="152.5" transform="rotate(-90 131.8 152.5)">2</text>
<text x="134.4" y="152.5" transform="rotate(-90 134.4 152.5)">3</text>
<text x="136.9" y="152.5" transform="rotate(-90 136.9 152.5)">4</text>
</g>
<g font-size="1.8" fill="#0f0f0f">
<text x="30.2" y="49.5" transform="rotate(-90 30.2 49.5)">POGO_RX</text>
<text x="126.7" y="49.2" transform="rotate(-90 126.7 49.2)">POGO_TX</text>
<text x="32.8" y="54.1" transform="rotate(-90 32.8 54.1)">POGO_SYNC_2</text>
<text x="78.5" y="55.2" transform="rotate(-90 78.5 55.2)">GATE_P</text>
<text x="124.2" y="54.1" transform="rotate(-90 124.2 54.1)">POGO_SYNC_1</text>
<text x="54" y="68.3">GATE_P</text>
<text x="114.3" y="68.3">POGO_RX</text>
<text x="53.9" y="73.4">FFC_RX</text>
<text x="54" y="83.6">GATE_P</text>
<text x="114.3" y="83.6">POGO_SYNC_2</text>
<text x="243.8" y="78.5">GATE_P</text>
<text x="49.3" y="88.6">FFC_SYNC_2</text>
<text x="54" y="106.4">GATE_P</text>
<text x="114.3" y="106.4">POGO_SYNC_1</text>
<text x="49.3" y="111.5">FFC_SYNC_1</text>
<text x="54" y="121.7">GATE_P</text>
<text x="114.3" y="121.7">POGO_TX</text>
<text x="54.2" y="126.7">FFC_TX</text>
<text x="42.9" y="144.8" transform="rotate(-90 42.9 144.8)">FFC_RX</text>
<text x="45.5" y="144.8" transform="rotate(-90 45.5 144.8)">FFC_SYNC_2</text>
<text x="131.8" y="144.8" transform="rotate(-90 131.8 144.8)">FFC_SYNC_1</text>
<text x="134.4" y="144.8" transform="rotate(-90 134.4 144.8)">FFC_TX</text>
<text x="37.8" y="180.3" transform="rotate(-90 37.8 180.3)">FFC_SYNC_2</text>
<text x="42.9" y="180.3" transform="rotate(-90 42.9 180.3)">FFC_RX</text>
<text x="70.9" y="180.3" transform="rotate(-90 70.9 180.3)">POGO_RX</text>
<text x="75.9" y="180.3" transform="rotate(-90 75.9 180.3)">POGO_SYNC_2</text>
<text x="109" y="180.3" transform="rotate(-90 109 180.3)">POGO_SYNC_1</text>
<text x="114" y="180.3" transform="rotate(-90 114 180.3)">POGO_TX</text>
<text x="136.9" y="180.3" transform="rotate(-90 136.9 180.3)">FFC_TX</text>
<text x="142" y="180.3" transform="rotate(-90 142 180.3)">FFC_SYNC_1</text>
</g>
<g font-size="1.8" fill="#0000c2">
<text x="248.9" y="83.6">Falling</text>
<text x="256.6" y="83.6">as</text>
<text x="259.9" y="83.6">two</text>
<text x="264.3" y="83.6">modules</text>
<text x="273.4" y="83.6">connect</text>
<text x="213.4" y="116.6">Rising</text>
<text x="220.3" y="116.6">as</text>
<text x="223.7" y="116.6">two</text>
<text x="228.1" y="116.6">modules</text>
<text x="237.2" y="116.6">connect</text>
<text x="172.7" y="136.9">Rising</text>
<text x="179.7" y="136.9">as</text>
<text x="183" y="136.9">two</text>
<text x="187.4" y="136.9">modules</text>
<text x="196.5" y="136.9">connect</text>
</g>
<g font-size="1.4" fill="#a90000">
<text x="66.7" y="70.9">5</text>
<text x="66.7" y="68.3">6</text>
<text x="79.4" y="68.3">1</text>
<text x="79.4" y="70.9">2</text>
<text x="66.7" y="73.4">4</text>
<text x="79.4" y="73.4">3</text>
<text x="66.7" y="83.6">6</text>
<text x="79.4" y="83.6">1</text>
<text x="66.7" y="88.6">4</text>
<text x="66.7" y="86.1">5</text>
<text x="79.4" y="86.1">2</text>
<text x="79.4" y="88.6">3</text>
<text x="66.7" y="106.4">6</text>
<text x="79.4" y="106.4">1</text>
<text x="66.7" y="111.5">4</text>
<text x="66.7" y="109">5</text>
<text x="79.4" y="109">2</text>
<text x="79.4" y="111.5">3</text>
<text x="66.7" y="124.2">5</text>
<text x="66.7" y="121.7">6</text>
<text x="79.4" y="121.7">1</text>
<text x="79.4" y="124.2">2</text>
<text x="66.7" y="126.7">4</text>
<text x="79.4" y="126.7">3</text>
</g>
<g font-size="1.4" fill="#006464">
<text x="69.6" y="71.9">VCC</text>
<text x="69.6" y="69.3">ENB</text>
<text x="74.4" y="71.9">GND</text>
<text x="75.6" y="69.3">A1</text>
<text x="69.6" y="74.4">B</text>
<text x="75.6" y="74.4">A2</text>
<text x="69.6" y="89.6">B</text>
<text x="69.6" y="87.1">VCC</text>
<text x="69.6" y="84.6">ENB</text>
<text x="74.4" y="87.1">GND</text>
<text x="75.6" y="84.6">A1</text>
<text x="75.6" y="89.6">A2</text>
<text x="69.6" y="107.4">ENB</text>
<text x="75.6" y="107.4">A1</text>
<text x="69.6" y="112.5">B</text>
<text x="69.6" y="110">VCC</text>
<text x="74.4" y="110">GND</text>
<text x="75.6" y="112.5">A2</text>
<text x="69.6" y="125.2">VCC</text>
<text x="69.6" y="122.7">ENB</text>
<text x="74.4" y="125.2">GND</text>
<text x="75.6" y="122.7">A1</text>
<text x="69.6" y="127.7">B</text>
<text x="75.6" y="127.7">A2</text>
</g>
</svg>
